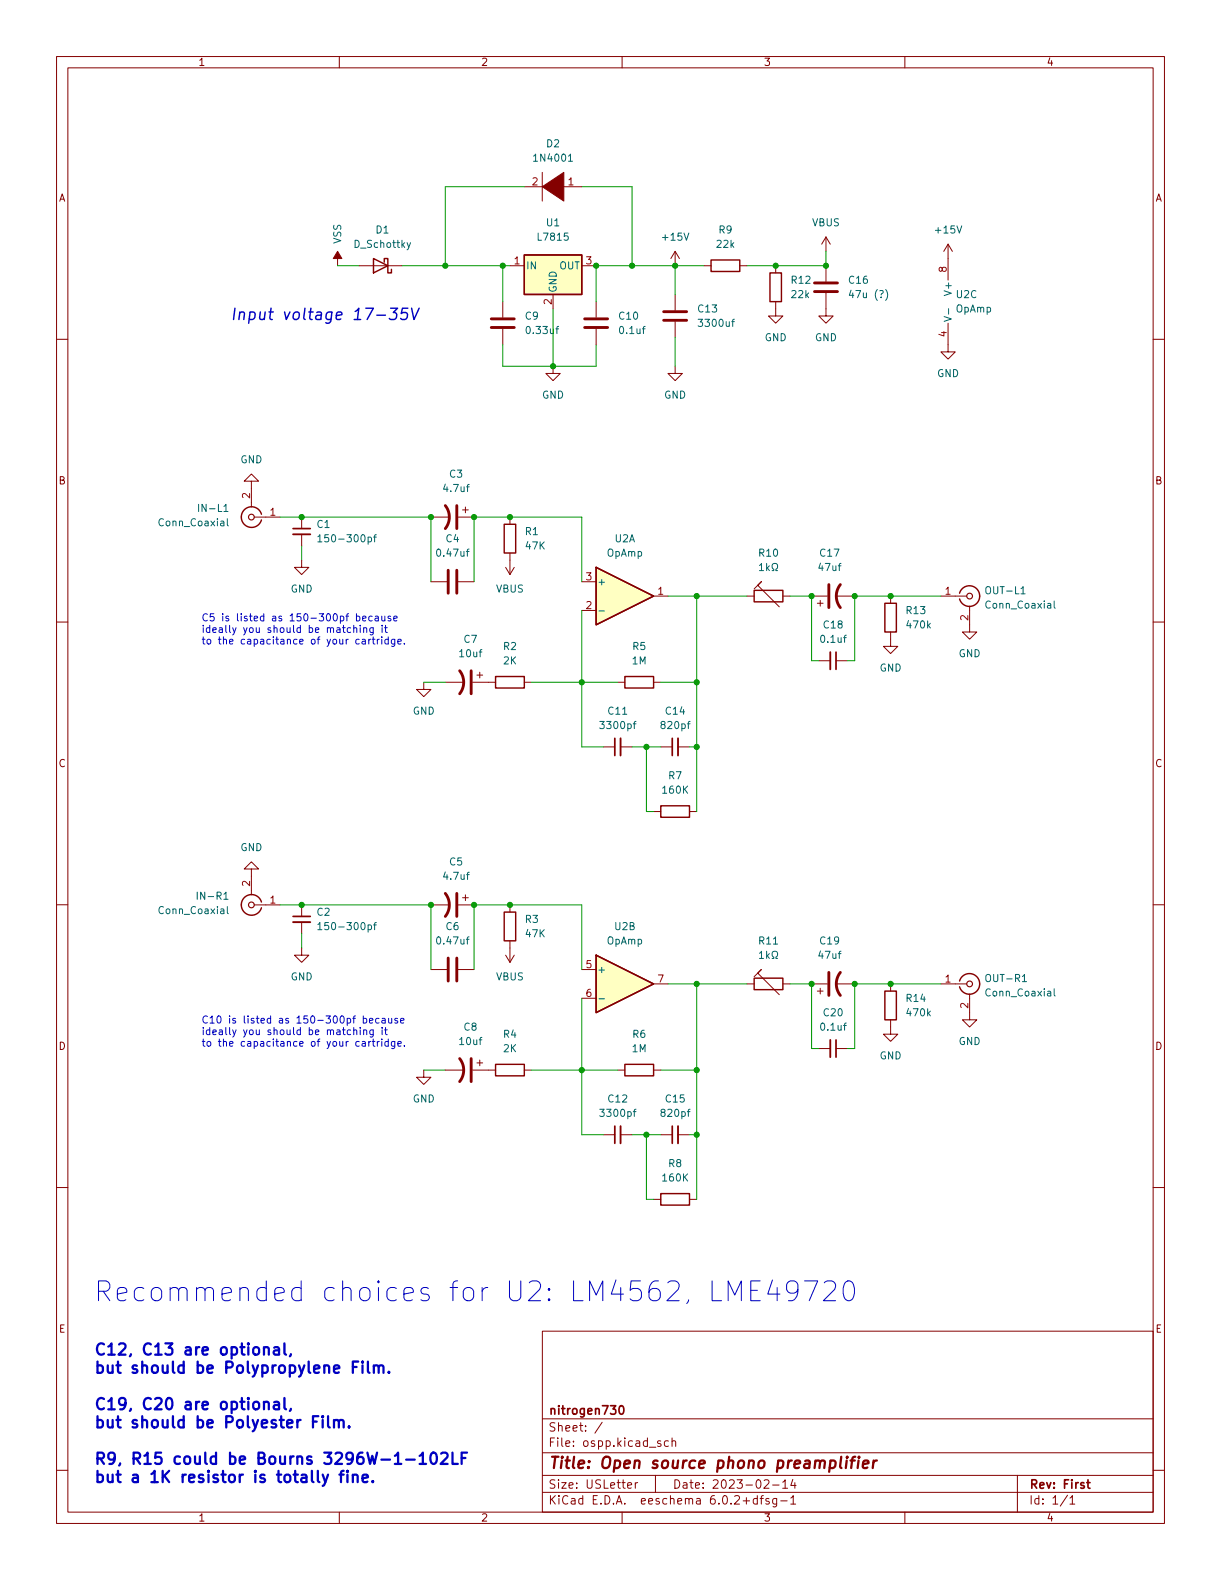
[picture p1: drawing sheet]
<svg xmlns="http://www.w3.org/2000/svg" width="216mm" height="279mm" viewBox="0 0 216 279" stroke-linecap="round" stroke-linejoin="round" font-family="sans-serif">
<g fill="none" stroke="#840000" stroke-width=".18">
<path d="M10 10h195.9v259.4h-195.9zM12 12h191.9v255.4h-191.9zM60 10v2M110 10v2M160 10v2M92.7 33h3.8M95.9 30.5v5.1M99.1 33h3.8M10 60h2M59.7 44.5v2.5M63.5 47h7.6M88.9 53.3v2.8"/>
<path d="M88.9 58.2v2.8M90.2 47h2.5M97.8 52.1v2.5M102.9 47h2.5M105.4 53.3v2.8M105.4 58.2v2.8M119.4 44.5v2.5M119.4 52.1v2.8M119.4 56.9v2.8M119.4 44.5l-.8 1.2M119.4 44.5l.7 1.2M124.5 47h1.2"/>
<path d="M130.8 47h1.3M137.2 53.3v2.6h1.2l-1.2 1.3-1.3-1.3h1.3M137.2 47v1.3M146 51.8v4.1h1.3l-1.3 1.3-1.2-1.3h1.2M146 41.9v2.6M146 47v2.8M146 41.9l-.7 1.3M146 41.9l.8 1.3M167.6 57.2v5h1.3l-1.3 1.3-1.2-1.3h1.2M167.6 43.2v6.3M167.6 43.2l-.7 1.3M167.6 43.2l.8 1.3"/>
<path d="M203.9 60h2M97.8 64.8v1.2h1.3l-1.3 1.3-1.3-1.3h1.3M119.4 64.8v1.2h1.2l-1.2 1.3-1.3-1.3h1.3M44.4 85.1h1.3l-1.3-1.3-1.2 1.3h1.2v4.6M45 91.4h4.5M53.3 99.1v1.2h1.3l-1.3 1.3-1.2-1.3h1.2M53.3 91.4v2.1M53.3 94.5v2M76.2 91.4h3.3M81 91.4h2.8M81.8 90.2h1M82.3 89.7v1"/>
<path d="M90.2 91.4v1.3M90.2 97.8v3.8M10 110h2M76.2 102.9h2.8M81 102.9h2.8M84.3 119.4h1M84.8 118.9v1M89.4 100.3l.8 1.3M90.9 100.3l-.7 1.3M102.9 102.9h2.5M102.9 108h2.5M115.6 105.4h2.5"/>
<path d="M132.1 105.4h1.2M133.3 104.1l1.3-1.2-.6 .6 3.8 3.8M138.4 105.4h1.3M143.5 105.4h2.8M144.5 106.7h1M144.8 116.8h2M145 106.2v1M147.8 116.8h2.1M147.8 105.4h3.3M157.5 111.8v2.5h1.2l-1.2 1.3-1.3-1.3h1.3M157.5 105.4v1.3M166.4 105.4h4.5"/>
<path d="M171.4 107.2v4.6h1.3l-1.3 1.2-1.2-1.2h1.2M203.9 110h2M74.9 120.7v1.2h1.3l-1.3 1.3-1.2-1.3h1.2M78.7 120.7h3.3M83.6 120.7h4M92.7 120.7h1.3M106.7 132.1h2M109.2 120.7h1.3M109.7 132.1h2.1M115.6 120.7h1.2M116.8 132.1h2.1M119.9 132.1h2"/>
<path d="M10 160h2M44.4 153.7h1.3l-1.3-1.3-1.2 1.3h1.2v4.5M81.8 158.8h1M82.3 158.2v1.1M115.6 143.5h1.2M121.9 143.5h1.3M203.9 160h2M45 160h4.5M53.3 167.6v1.3h1.3l-1.3 1.3-1.2-1.3h1.2M53.3 160v2.1M53.3 163.1v2M76.2 160h3.3"/>
<path d="M76.2 171.5h2.8M81 160h2.8M81 171.5h2.8M89.4 168.9l.8 1.3M90.2 160v1.3M90.2 166.4v3.8M90.9 168.9l-.7 1.3M102.9 171.5h2.5M102.9 176.5h2.5M115.6 174h2.5M132.1 174h1.2M133.3 172.7l1.3-1.2-.6 .6 3.8 3.8"/>
<path d="M138.4 174h1.3M143.5 174h2.8M144.5 175.3h1M145 174.8v1M147.8 174h3.3M157.5 174v1.3M166.4 174h4.5M171.4 175.8v4.5h1.3l-1.3 1.3-1.2-1.3h1.2M74.9 189.2v1.3h1.3l-1.3 1.3-1.2-1.3h1.2M78.7 189.2h3.3M83.6 189.2h4M84.3 188h1"/>
<path d="M84.8 187.5v1M92.7 189.2h1.3M109.2 189.2h1.3M115.6 189.2h1.2M144.8 185.4h2M147.8 185.4h2.1M157.5 180.3v2.6h1.2l-1.2 1.3-1.3-1.3h1.3M10 210h2M106.7 200.7h2M109.7 200.7h2.1M115.6 212.1h1.2M116.8 200.7h2.1"/>
<path d="M119.9 200.7h2M121.9 212.1h1.3M203.9 210h2M95.9 235.4h108v32h-108zM10 260h2M95.9 256.9h108M95.9 250.9h108M106.5 251.5l-1.3 1.9M116.8 254.9l-.3-.1-.2 .2v.2l.5 .2v.3h-.5M118.2 254.9l-.4-.1-.3 .3v.4l.1 .2h.6M118.8 254.9l.2-.1 .4 .1 .1 .9M118.8 254.3v1.5"/>
<path d="M203.9 260h2M60 267.4v2M95.9 263.9h108M95.9 260.9h108M110 267.4v2M111 262.7l.7-.2-.1-.3h-.4l-.2 .2v.7h.6M112.3 262.2v1M112.8 262.2h-.3l-.2 .3M115.9 260.9v3M133.9 265h-.4l-.3 .3v.4l.1 .2h.6M133.9 264.5v1.5M134.4 265h.6"/>
<path d="M135 264.5l-.4 .2v1.3M135.1 261.8l.6-.1 .2 .1 .1 .3-1 1.1h1M136 265h-.4l-.2 .2 .1 .2 .5 .1v.4h-.6M136.6 262.6h1.2M137.3 265v1.2l-.3 .3-.3-.1M137.3 265h-.4l-.3 .3v.4l.2 .2h.5M138 265.4h1.2M138.4 262.1l.4-.4v1.5M138.4 263.2h.9M139.8 264.9l.5-.4v1.5M139.8 266h.9M140.2 261.6l-.4 1.1h1"/>
<path d="M140.5 262.2v1M160 267.4v2M179.9 260.9v6.5M188.8 264.4l-1.3 1.9M189.2 264.9l.4-.4v1.5M189.2 266h.8"/>
</g>
<path d="M51.8 93.5h3.1M147.8 115.3v3.1M108.7 130.6v3M118.9 130.6v3M51.8 162.1h3.1M108.7 199.1v3.1M118.9 199.1v3.1M147.8 183.9v3M109.7 248.6h.1a.81 .81 0 0 1 .6 .6 .81 .81 0 0 1-.3 .8l-.1 .1a.81 .81 0 0 1-.6-.6 .81 .81 0 0 1 .3-.9zM192.2 262.2h.5M192.4 261.7v1.3l.3 .2" fill="none" stroke="#840000" stroke-width=".3"/>
<path d="M148.8 257.6l-.3 1.7 .3 .3M149.7 258.3l-.1 1.3M149.8 257.6l-.1 .1 .1 .1 .1-.1-.1-.1v.2M150.4 258.3h.7M151.2 257.6l-.4 .1-.1 .2-.2 1.7M151.8 258.3l-.2 1.3M151.9 257.6l-.1 .1 .1 .1 .1-.1-.1-.1v.2M152.6 258.9l1-.2-.1-.3-.5-.1-.4 .3v.9l.2 .1 .6-.1M154.5 258.3l-.2 1.3M155.1 258.3l-.4 .1-.3 .3" fill="none" stroke="#840000" stroke-width=".4"/>
<g fill="none" stroke="#006464" stroke-width=".18">
<path d="M100.5 28.5h.7M72.6 42.9l-.4 1.2-.2 .1M129.4 56.9h.5M129.9 56.5l-.3 .1v1.1M156.6 51.2a1.46 1.46 0 0 1 0 1.9M166.9 56l1.3 .4-1.3 .4M167.7 54.6v1M39.6 90.5h.7M40.2 91.7v1.1l.2 .2M56.2 94.9l.4-.3v1.2M56.2 95.8h.7M66.1 95h.4"/>
<path d="M66.5 94.6l-.3 .1v1.1M134.3 100l.4-.4v1.3M135.6 99.6v1.3M105.9 108h1M134.3 100.9h.7M135.7 100.4l.3 .5M136 100.1l-.4 .4M136.5 100.9h.3v-.2a.54 .54 0 0 1-.2-.8 .54 .54 0 0 1 .7-.2 .58 .58 0 0 1-.1 1v.2h.3M180.5 105h.8M186.4 106.3v1.1l.2 .1M112 128h.5M112.5 127.6l-.3 .2v1"/>
<path d="M39.6 159h.7M40.2 160.3v1.1l.2 .2M56.2 163.5l.4-.4v1.3M56.2 164.4h.7M66.1 163.6h.4M66.5 163.1l-.3 .2v1.1M105.9 176.6h1M134.3 168.6l.4-.4v1.3M134.3 169.5h.7M135.6 168.2v1.3M135.7 169l.3 .5M136 168.6l-.4 .5"/>
<path d="M136.5 169.5h.3v-.3a.54 .54 0 0 1-.2-.7 .54 .54 0 0 1 .7-.2 .58 .58 0 0 1-.1 .9v.3h.3M180.8 173.6h.7M186.4 174.9v1l.2 .2M112 196.6h.5M112.5 196.2l-.3 .1v1.1"/>
</g>
<g fill="none" stroke="#840000" stroke-width=".51">
<path d="M86.9 57.9h4M86.9 56.4h4M103.4 57.9h4M103.4 56.4h4M117.3 56.6h4.1M117.3 55.1h4.1M144 51.6h4.1M144 50h4.1M78.7 89.4a3.3 3.3 0 0 1 0 4.1M80.8 89.4v4.1M79.2 100.8v4.1M80.8 100.8v4.1"/>
<path d="M81.3 118.6a3.3 3.3 0 0 1 0 4.1M83.3 118.6v4.1M146.6 103.4v4M148.6 103.4a3.3 3.3 0 0 0 0 4M78.7 158a3.3 3.3 0 0 1 0 4.1M80.8 158v4.1M79.2 169.4v4.1M80.8 169.4v4.1M146.6 172v4M148.6 172a3.3 3.3 0 0 0 0 4M81.3 187.2a3.3 3.3 0 0 1 0 4.1M83.3 187.2v4.1"/>
</g>
<g fill="none" stroke="#840000" stroke-width=".25">
<path d="M66 45.7l2.6 1.3-2.6 1.3zM67.9 46.4v-.7h.7v2.6h.6v-.7M92.7 45.1h10.2v7h-10.2zM125.7 46h5.1v2h-5.1zM136.1 48.3h2.1v5h-2.1zM42.7 91.4a1.81 1.81 0 0 0 1.5 1.8 1.81 1.81 0 0 0 2-1.3M46.2 90.9a1.81 1.81 0 0 0-2-1.3 1.81 1.81 0 0 0-1.5 1.8M89.2 92.7h2v5.1h-2zM87.6 119.6h5.1v2.1h-5.1zM105.4 100.3l10.2 5.1-10.2 5.1zM110.5 119.6h5.1v2.1h-5.1zM133.3 104.4h5.1v2h-5.1z"/>
<path d="M156.5 106.7h2v5.1h-2zM169.7 104.9a1.81 1.81 0 0 1 2.8-1 1.81 1.81 0 0 1 0 3 1.81 1.81 0 0 1-2.8-1M46.2 159.5a1.81 1.81 0 0 0-2.8-1 1.81 1.81 0 0 0 0 3 1.81 1.81 0 0 0 2.8-1M116.8 142.5h5.1v2h-5.1zM89.2 161.3h2v5.1h-2zM105.4 168.9l10.2 5.1-10.2 5.1zM133.3 173h5.1v2h-5.1zM156.5 175.3h2v5h-2zM169.7 173.5a1.81 1.81 0 0 1 2.8-1 1.81 1.81 0 0 1 0 3 1.81 1.81 0 0 1-2.8-1M87.6 188.2h5.1v2h-5.1zM110.5 188.2h5.1v2h-5.1zM116.8 211.1h5.1v2h-5.1z"/>
</g>
<g fill="none" stroke="#840000" stroke-width=".2">
<circle cx="44.5" cy="91.4" r=".51"/>
<circle cx="171.5" cy="105.4" r=".51"/>
<circle cx="44.5" cy="160" r=".51"/>
<circle cx="171.5" cy="174" r=".51"/>
</g>
<path d="M51.8 94.5h3.1M146.8 115.3v3.1M109.7 130.6v3M119.9 130.6v3M51.8 163.1h3.1M109.7 199.1v3.1M119.9 199.1v3.1M146.8 183.9v3" fill="none" stroke="#840000" stroke-width=".33"/>
<g fill="#840000" stroke="#840000" stroke-width=".18">
<path d="M59.7 44.5l.8 1.2h-1.6z"/>
<path d="M95.9 33l3.8-2.5v5.1z"/>
</g>
<g fill="#ffffc2" stroke="#ffffc2" stroke-width=".18">
<path d="M92.7 45.1h10.2v7h-10.2z"/>
<path d="M105.4 168.9l10.2 5.1-10.2 5.1z"/>
<path d="M105.4 100.3l10.2 5.1-10.2 5.1z"/>
</g>
<path d="M69.1 54.5h1.2l-.8 .8h.3l.3 .2v.6l-.1 .2-.3 .2h-.6l-.3-.2M72.1 54.5h-.9l-.3 1 .4-.2 .6 .1 .2 .2-.2 .7-.3 .2h-.5l-.3-.2M72.8 54.5l.4 2 .9-2" fill="none" stroke="#0000c2" stroke-width=".25"/>
<g fill="none" stroke="#0000c2" stroke-width=".18">
<path d="M62 111.1l-.4-.1-.2 .2 .1 .6h.5M62.5 111.1l.2-.1 .3 .1 .1 .7M62.5 110.6v1.2M63 109h.4l.2 .2-.1 .5h-.5M63 108.5v1.3M63.7 110.6v.1M63.7 111v.8M64.1 113.1h.4l.1 .8M64.1 109.4l.6-.1v-.3h-.4l-.2 .1 .1 .6h.5M64.3 111.1l.2-.1 .3 .1v.7M64.3 111v.8M64.6 113.3l-.4 .1-.2 .2 .2 .3 .4-.1"/>
<path d="M65.2 113v.9M65.6 113l-.4 .3M65.8 109h-.3l-.3 .2 .1 .5h.5M65.8 113h.5M66 111v1l-.2 .3-.3-.1M66 111.1l-.4-.1-.2 .2 .1 .6h.5M66 112.6v1.1l.3 .2M66.4 109h.4l.1 .8M66.7 113v.9M66.9 109.3h-.4l-.2 .2 .2 .3 .4-.1M67.1 113l-.4 .3M67.5 109l.1 .7 .3 .1 .2-.1"/>
<path d="M67.5 112.6v.1M67.5 113v.9M67.6 110.6v.1M67.6 111v.8M68 111h.5M68.1 109v.8M68.2 110.6v1.1l.3 .1M68.7 113.1l-.4-.1-.2 .3 .1 .5h.5M68.7 112.6v1.3M69.1 109h-.3l-.2 .1 .1 .2 .4 .1v.3h-.5M69.6 109.4l.6-.1v-.3h-.4l-.2 .1 .1 .6h.5M69.8 113v1.1l-.2 .2h-.3"/>
<path d="M69.8 113.1l-.4-.1-.2 .3 .1 .5h.5M70.3 113.5l.7-.2-.1-.2-.4-.1-.2 .2 .1 .6h.5M71.5 113.8v.1M64.2 179.7v1.2M62 182.2l-.4-.1-.2 .3 .1 .5h.5M62.5 182.2l.2-.1 .3 .1 .1 .8M62.5 181.7v1.3M63.7 181.7v.1M63.7 182.1v.9M64.1 184.2h.4l.1 .8M64.2 180.1h.4l.2 .2-.1 .6h-.5M64.3 182.2l.2-.1 .3 .1v.8"/>
<path d="M64.3 182.1v.9M64.6 184.5h-.4l-.2 .2 .2 .3 .4-.1M65.2 184.2v.8M65.3 180.5l.6-.1v-.3h-.4l-.2 .2 .1 .6h.5M65.6 184.2l-.4 .2M65.8 184.2h.5M66 182.1v1l-.2 .3-.3-.1M66 182.2l-.4-.1-.2 .3 .1 .5h.5M66 183.7v1.1l.3 .2M66.7 184.2v.8M67 180.1h-.3l-.3 .2 .1 .6h.5M67.1 184.2l-.4 .2"/>
<path d="M67.5 183.7v.2M67.5 184.2v.8M67.6 180.1h.5v.8M67.6 181.7v.1M67.6 182.1v.9M68 182.1h.5M68.1 180.4h-.4l-.2 .2 .2 .3h.4M68.2 181.7v1.1l.3 .2M68.7 184.2h-.4l-.2 .2 .1 .5h.5M68.7 183.7v1.3M68.7 180.1l.1 .8h.3l.2-.1M69.3 180.1v.8"/>
<path d="M69.8 184.2v1l-.2 .2h-.3M69.8 184.2h-.4l-.2 .2 .1 .5h.5M70.3 180.1h-.3l-.2 .2 .1 .1 .4 .2v.3h-.5M70.3 184.6l.7-.1-.1-.3h-.4l-.2 .1 .1 .6h.5M70.8 180.5l.6-.1v-.3h-.4l-.2 .2 .1 .6h.5M71.5 184.9v.1M128.8 230v-3.5l1.1 2.5 1.2-2.5v3.5M132.8 228.2h1.1M134.4 226.5h-1.6v3.5h1.6M136.6 226.3l-.8 2.5h2.1M137.4 227.7v2.3M141.1 228l-.2 .3-.5 .4h-.6l-.4-.2-.3-.5v-.8l.3-.5 .4-.2h.6l.5 .3a2.85 2.85 0 0 1-.5 3l-.3 .2h-.7"/>
<path d="M142.3 226.5h2.3l-1.5 3.5M145.8 226.8l.5-.3h.8a.95 .95 0 0 1 .5 1.5l-2 2h2.2M149.6 226.7a.83 .83 0 0 1 1.3 .5 2.72 2.72 0 0 1-.3 2.6 .83 .83 0 0 1-1.3-.5 2.73 2.73 0 0 1 .3-2.6z"/>
</g>
<g fill="none" stroke="#0000c2" stroke-width=".4">
<path d="M46.7 238.4a.5 .5 0 0 1 .8 .1v1.1M46.7 238.2v1.4M48.5 238.3l.2-.1 .5 .1 .1 1.3M49.3 238.7l-.6 .1a.39 .39 0 0 0-.3 .4 .39 .39 0 0 0 .3 .4l.6-.1M50.3 237.6v1.7l.3 .3M51.4 239.5l-.2 .3M46.7 248.1a.5 .5 0 0 1 .8 .1v1M46.7 247.9v1.3M48.5 248l.2-.1 .5 .1 .1 1.2M49.3 248.4l-.6 .1a.39 .39 0 0 0-.3 .3 .39 .39 0 0 0 .3 .4l.6-.1M50.3 247.2v1.7l.3 .3M51.4 249.1l-.2 .4"/>
<path d="M56.3 250.4h-1v2M57.1 250.4l-.1 .1 .1 .1 .1-.1-.1-.1v.2M57.1 251.1v1.3M58 250.4v1.7l.3 .3M59.1 251.3a.5 .5 0 0 1 .8 .1v1M59.1 251.1v1.3M59.9 251.4l.3-.3 .5 .1 .1 1.2M61.7 252.2l.1 .1-.1 .1-.1-.1 .1-.1v.2M62.4 241.7h.7M63.3 240.8h-.9v2M64.1 240.8l-.1 .1 .1 .1 .1-.1-.1-.1v.2M64.1 241.4v1.4"/>
<path d="M65.1 240.8v1.7l.2 .3M66.1 241.6a.5 .5 0 0 1 .9 .1v1.1M66.1 241.4v1.4M67 241.7l.2-.3 .5 .1 .1 1.3M68.8 242.6l.1 .1-.1 .1-.1-.1 .1-.1v.2M71.8 258.1h1.5M74.2 257.4l.6-.5v2M74.2 258.9h1.1M76.3 257.1a.48 .48 0 0 1 .5-.2 .48 .48 0 0 1 .4 .4 1.03 1.03 0 0 1-.6 1.6 1.22 1.22 0 0 1-.3-1.8zM78 257.1l.3-.2h.5a.54 .54 0 0 1 .3 .8l-1.2 1.2h1.3M80 256.9v2h1M81.6 257.8h.7"/>
<path d="M82.6 256.9h-1v2M58 260.8l-.7 1.8-.2 .2M60 260.8h.8M60.8 260.1l-.4 .1-.1 .2v1.7M61.4 260.8v1.3M62.4 261a.5 .5 0 0 1 .8 0v1.1M62.4 260.8v1.3M64.1 261.4l1-.2-.1-.3-.6-.1-.3 .2 .1 1 .2 .1 .6-.1M65.9 261.9l.1 .1-.1 .1-.1-.1 .1-.1v.2"/>
</g>
<g fill="none" stroke="#009600" stroke-width=".18">
<path d="M92.7 33h-14v14M102.9 33h8.9v14M59.7 47h3.8M71.1 47h19.1M88.9 47v6.3M97.8 54.6v10.2M119.4 47v5.1M119.4 59.7v5.1M124.5 47h-19.1v6.3M146 44.5v2.5h-13.9M88.9 61v3.8h16.5v-3.8M49.5 91.4h26.7v11.5"/>
<path d="M53.3 96.5v2.6M83.8 102.9v-11.5h19.1v11.5M102.9 108v24.1h3.8M118.1 105.4h14M123.2 105.4v38.1M139.7 105.4h3.8v11.4h1.3M166.4 105.4h-15.3v11.4h-1.2M74.9 120.7h3.8M94 120.7h15.2M111.8 132.1h5M114.3 132.1v11.4h1.3M116.8 120.7h6.4"/>
<path d="M121.9 132.1h1.3M49.5 160h26.7v11.5M53.3 165.1v2.5M83.8 171.5v-11.5h19.1v11.5M102.9 176.5v24.2h3.8M118.1 174h14M123.2 174v38.1M139.7 174h3.8v11.4h1.3M166.4 174h-15.3v11.4h-1.2M74.9 189.2h3.8M94 189.2h15.2M116.8 189.2h6.4"/>
<path d="M111.8 200.7h5M114.3 200.7v11.4h1.3M121.9 200.7h1.3"/>
</g>
<g fill="#009600" stroke="#009600" stroke-width=".18">
<circle cx="114.3" cy="132.1" r=".46"/>
<circle cx="102.9" cy="189.2" r=".46"/>
<circle cx="123.2" cy="132.1" r=".46"/>
<circle cx="83.8" cy="160" r=".46"/>
<circle cx="90.2" cy="160" r=".46"/>
<circle cx="76.2" cy="160" r=".46"/>
<circle cx="53.3" cy="160" r=".46"/>
<circle cx="97.8" cy="64.8" r=".46"/>
<circle cx="111.8" cy="47" r=".46"/>
<circle cx="105.4" cy="47" r=".46"/>
<circle cx="137.2" cy="47" r=".46"/>
<circle cx="119.4" cy="47" r=".46"/>
<circle cx="146" cy="47" r=".46"/>
<circle cx="88.9" cy="47" r=".46"/>
<circle cx="78.7" cy="47" r=".46"/>
<circle cx="76.2" cy="91.4" r=".46"/>
<circle cx="90.2" cy="91.4" r=".46"/>
<circle cx="83.8" cy="91.4" r=".46"/>
<circle cx="102.9" cy="120.7" r=".46"/>
<circle cx="53.3" cy="91.4" r=".46"/>
<circle cx="123.2" cy="189.2" r=".46"/>
<circle cx="123.2" cy="174" r=".46"/>
<circle cx="143.5" cy="174" r=".46"/>
<circle cx="123.2" cy="200.7" r=".46"/>
<circle cx="151.1" cy="174" r=".46"/>
<circle cx="157.5" cy="174" r=".46"/>
<circle cx="114.3" cy="200.7" r=".46"/>
<circle cx="143.5" cy="105.4" r=".46"/>
<circle cx="151.1" cy="105.4" r=".46"/>
<circle cx="123.2" cy="105.4" r=".46"/>
<circle cx="123.2" cy="120.7" r=".46"/>
<circle cx="157.5" cy="105.4" r=".46"/>
</g>
<text font-size="4.9" fill="#0000c2" x="16.5" y="230.2">Recommended choices for U2: LM4562, LME49720</text>
<g font-size="2.8" fill="#0000c2">
<text x="40.6" y="56.6">Input voltage 17-35V</text>
<text x="16.5" y="239.7">C12, C13 are optional,</text>
<text x="16.5" y="242.9">but should be Polypropylene Film.</text>
<text x="16.5" y="249.3">C19, C20 are optional,</text>
<text x="16.5" y="252.5">but should be Polyester Film.</text>
<text x="16.5" y="259">R9, R15 could be Bourns 3296W-1-102LF</text>
<text x="16.5" y="262.2">but a 1K resistor is totally fine.</text>
</g>
<text font-size="2.8" fill="#840000" x="96.9" y="259.7">Title: Open source phono preamplifier</text>
<g font-size="2.1" fill="#840000">
<text x="96.9" y="250.2">nitrogen730</text>
<text x="96.9" y="255.9">File: ospp.kicad_sch</text>
<text x="96.9" y="253.2">Sheet: /</text>
<text x="96.9" y="263.2">Size: USLetter</text>
<text x="118.9" y="263.2">Date: 2023-02-14</text>
<text x="181.9" y="263.2">Rev: First</text>
<text x="96.9" y="266">KiCad E.D.A. eeschema 6.0.2+dfsg-1</text>
<text x="181.9" y="266">Id: 1/1</text>
</g>
<g font-size="1.8" fill="#840000">
<text x="35" y="11.7">1</text>
<text x="85" y="11.7">2</text>
<text x="135" y="11.7">3</text>
<text x="185" y="11.7">4</text>
<text x="10.3" y="35.6">A</text>
<text x="204.2" y="35.6">A</text>
<text x="10.3" y="85.7">B</text>
<text x="204.2" y="85.7">B</text>
<text x="10.3" y="135.6">C</text>
<text x="204.2" y="135.6">C</text>
<text x="10.3" y="185.7">D</text>
<text x="204.2" y="185.7">D</text>
<text x="10.4" y="235.7">E</text>
<text x="204.3" y="235.7">E</text>
<text x="35" y="269.1">1</text>
<text x="85" y="269.1">2</text>
<text x="135" y="269.1">3</text>
<text x="185" y="269.1">4</text>
</g>
<g font-size="1.8" fill="#006464">
<text x="94.7" y="28.6">1N4001</text>
<text x="96.7" y="26">D2</text>
<text x="66.5" y="41.3">D1</text>
<text x="96.7" y="40">U1</text>
<text x="127.1" y="41.3">R9</text>
<text x="143.6" y="40">VBUS</text>
<text x="165.6" y="41.3">+15V</text>
<text x="60.3" y="43.1" transform="rotate(-90 60.3 43.1)">VSS</text>
<text x="62.8" y="43.8">D_Schottky</text>
<text x="93" y="47.6">IN</text>
<text x="95.3" y="42.5">L7815</text>
<text x="98.9" y="47.6">OUT</text>
<text x="117.3" y="42.5">+15V</text>
<text x="126.8" y="43.8">22k</text>
<text x="98.4" y="51.8" transform="rotate(-90 98.4 51.8)">GND</text>
<text x="140" y="50.2">R12</text>
<text x="140" y="52.7">22k</text>
<text x="150.2" y="50.2">C16</text>
<text x="150.7" y="52.7">47u (?)</text>
<text x="168.3" y="51.9" transform="rotate(-90 168.3 51.9)">V+</text>
<text x="169.1" y="52.7">U2C</text>
<text x="92.9" y="56.5">C9</text>
<text x="93.3" y="59.1">0.33uf</text>
<text x="109.5" y="56.5">C10</text>
<text x="109.7" y="59.1">0.1uf</text>
<text x="123.5" y="55.2">C13</text>
<text x="123.8" y="57.8">3300uf</text>
<text x="169" y="55.2">OpAmp</text>
<text x="135.2" y="60.3">GND</text>
<text x="144.1" y="60.3">GND</text>
<text x="95.8" y="70.5">GND</text>
<text x="117.4" y="70.5">GND</text>
<text x="165.7" y="66.7">GND</text>
<text x="42.5" y="81.9">GND</text>
<text x="78.6" y="87">4.7uf</text>
<text x="79.5" y="84.5">C3</text>
<text x="28.3" y="93.1">Conn_Coaxial</text>
<text x="35.5" y="90.5">IN-L1</text>
<text x="56.1" y="93.4">C1</text>
<text x="57.2" y="95.9">150-300pf</text>
<text x="78.9" y="95.9">C4</text>
<text x="92.9" y="94.6">R1</text>
<text x="108.7" y="95.9">U2A</text>
<text x="77.5" y="98.4">0.47uf</text>
<text x="93" y="97.2">47K</text>
<text x="107.3" y="98.4">OpAmp</text>
<text x="134.3" y="98.4">R10</text>
<text x="144.9" y="101">47uf</text>
<text x="145.1" y="98.4">C17</text>
<text x="51.4" y="104.8">GND</text>
<text x="87.7" y="104.8">VBUS</text>
<text x="105.5" y="103.5">+</text>
<text x="174.5" y="107.6">Conn_Coaxial</text>
<text x="174.6" y="105.1">OUT-L1</text>
<text x="82.1" y="113.7">C7</text>
<text x="145.2" y="113.7">0.1uf</text>
<text x="145.7" y="111.1">C18</text>
<text x="160.3" y="108.6">R13</text>
<text x="160.5" y="111.1">470k</text>
<text x="81.4" y="116.2">10uf</text>
<text x="89" y="114.9">R2</text>
<text x="89" y="117.5">2K</text>
<text x="111.8" y="117.5">1M</text>
<text x="111.9" y="114.9">R5</text>
<text x="155.5" y="118.7">GND</text>
<text x="169.5" y="116.2">GND</text>
<text x="73" y="126.4">GND</text>
<text x="106.4" y="128.9">3300pf</text>
<text x="107.6" y="126.4">C11</text>
<text x="117.1" y="128.9">820pf</text>
<text x="117.8" y="126.4">C14</text>
<text x="118.2" y="137.8">R7</text>
<text x="117.3" y="140.3">160K</text>
<text x="42.5" y="150.5">GND</text>
<text x="78.6" y="155.6">4.7uf</text>
<text x="79.5" y="153">C5</text>
<text x="28.3" y="161.6">Conn_Coaxial</text>
<text x="35.3" y="159.1">IN-R1</text>
<text x="56.1" y="161.9">C2</text>
<text x="57.2" y="164.5">150-300pf</text>
<text x="77.5" y="167">0.47uf</text>
<text x="78.9" y="164.5">C6</text>
<text x="92.9" y="163.2">R3</text>
<text x="93" y="165.7">47K</text>
<text x="107.3" y="167">OpAmp</text>
<text x="108.7" y="164.5">U2B</text>
<text x="134.3" y="167">R11</text>
<text x="145.1" y="167">C19</text>
<text x="51.4" y="173.4">GND</text>
<text x="87.7" y="173.4">VBUS</text>
<text x="105.5" y="172.1">+</text>
<text x="144.9" y="169.5">47uf</text>
<text x="174.6" y="173.6">OUT-R1</text>
<text x="145.7" y="179.7">C20</text>
<text x="160.3" y="177.2">R14</text>
<text x="160.5" y="179.7">470k</text>
<text x="174.5" y="176.2">Conn_Coaxial</text>
<text x="81.4" y="184.8">10uf</text>
<text x="82.1" y="182.2">C8</text>
<text x="89" y="183.5">R4</text>
<text x="111.9" y="183.5">R6</text>
<text x="145.2" y="182.2">0.1uf</text>
<text x="169.5" y="184.8">GND</text>
<text x="89" y="186.1">2K</text>
<text x="111.8" y="186.1">1M</text>
<text x="155.5" y="187.3">GND</text>
<text x="73" y="194.9">GND</text>
<text x="106.4" y="197.5">3300pf</text>
<text x="107.6" y="194.9">C12</text>
<text x="117.1" y="197.5">820pf</text>
<text x="117.8" y="194.9">C15</text>
<text x="117.3" y="208.9">160K</text>
<text x="118.2" y="206.4">R8</text>
</g>
<g font-size="1.8" fill="#a90000">
<text x="94.1" y="32.8">2</text>
<text x="100.5" y="32.8">1</text>
<text x="90.9" y="46.7">1</text>
<text x="103.6" y="46.7">3</text>
<text x="97.5" y="53.8" transform="rotate(-90 97.5 53.8)">2</text>
<text x="167.4" y="48.1" transform="rotate(-90 167.4 48.1)">8</text>
<text x="167.4" y="59.5" transform="rotate(-90 167.4 59.5)">4</text>
<text x="44.2" y="88.1" transform="rotate(-90 44.2 88.1)">2</text>
<text x="47.8" y="91.2">1</text>
<text x="103.6" y="107.7">2</text>
<text x="103.6" y="102.6">3</text>
<text x="116.3" y="105.2">1</text>
<text x="167.1" y="105.2">1</text>
<text x="171.2" y="109.7" transform="rotate(-90 171.2 109.7)">2</text>
<text x="44.2" y="156.7" transform="rotate(-90 44.2 156.7)">2</text>
<text x="47.8" y="159.8">1</text>
<text x="103.6" y="171.2">5</text>
<text x="116.3" y="173.7">7</text>
<text x="167.1" y="173.7">1</text>
<text x="103.6" y="176.3">6</text>
<text x="171.2" y="178.3" transform="rotate(-90 171.2 178.3)">2</text>
</g>
<g font-size="1.8" fill="#0000c2">
<text x="35.6" y="109.9">C5 is listed as 150-300pf because</text>
<text x="35.6" y="111.9">ideally you should be matching it</text>
<text x="35.6" y="114">to the capacitance of your cartridge.</text>
<text x="35.6" y="181">C10 is listed as 150-300pf because</text>
<text x="35.6" y="183">ideally you should be matching it</text>
<text x="35.6" y="185.1">to the capacitance of your cartridge.</text>
</g>
</svg>
